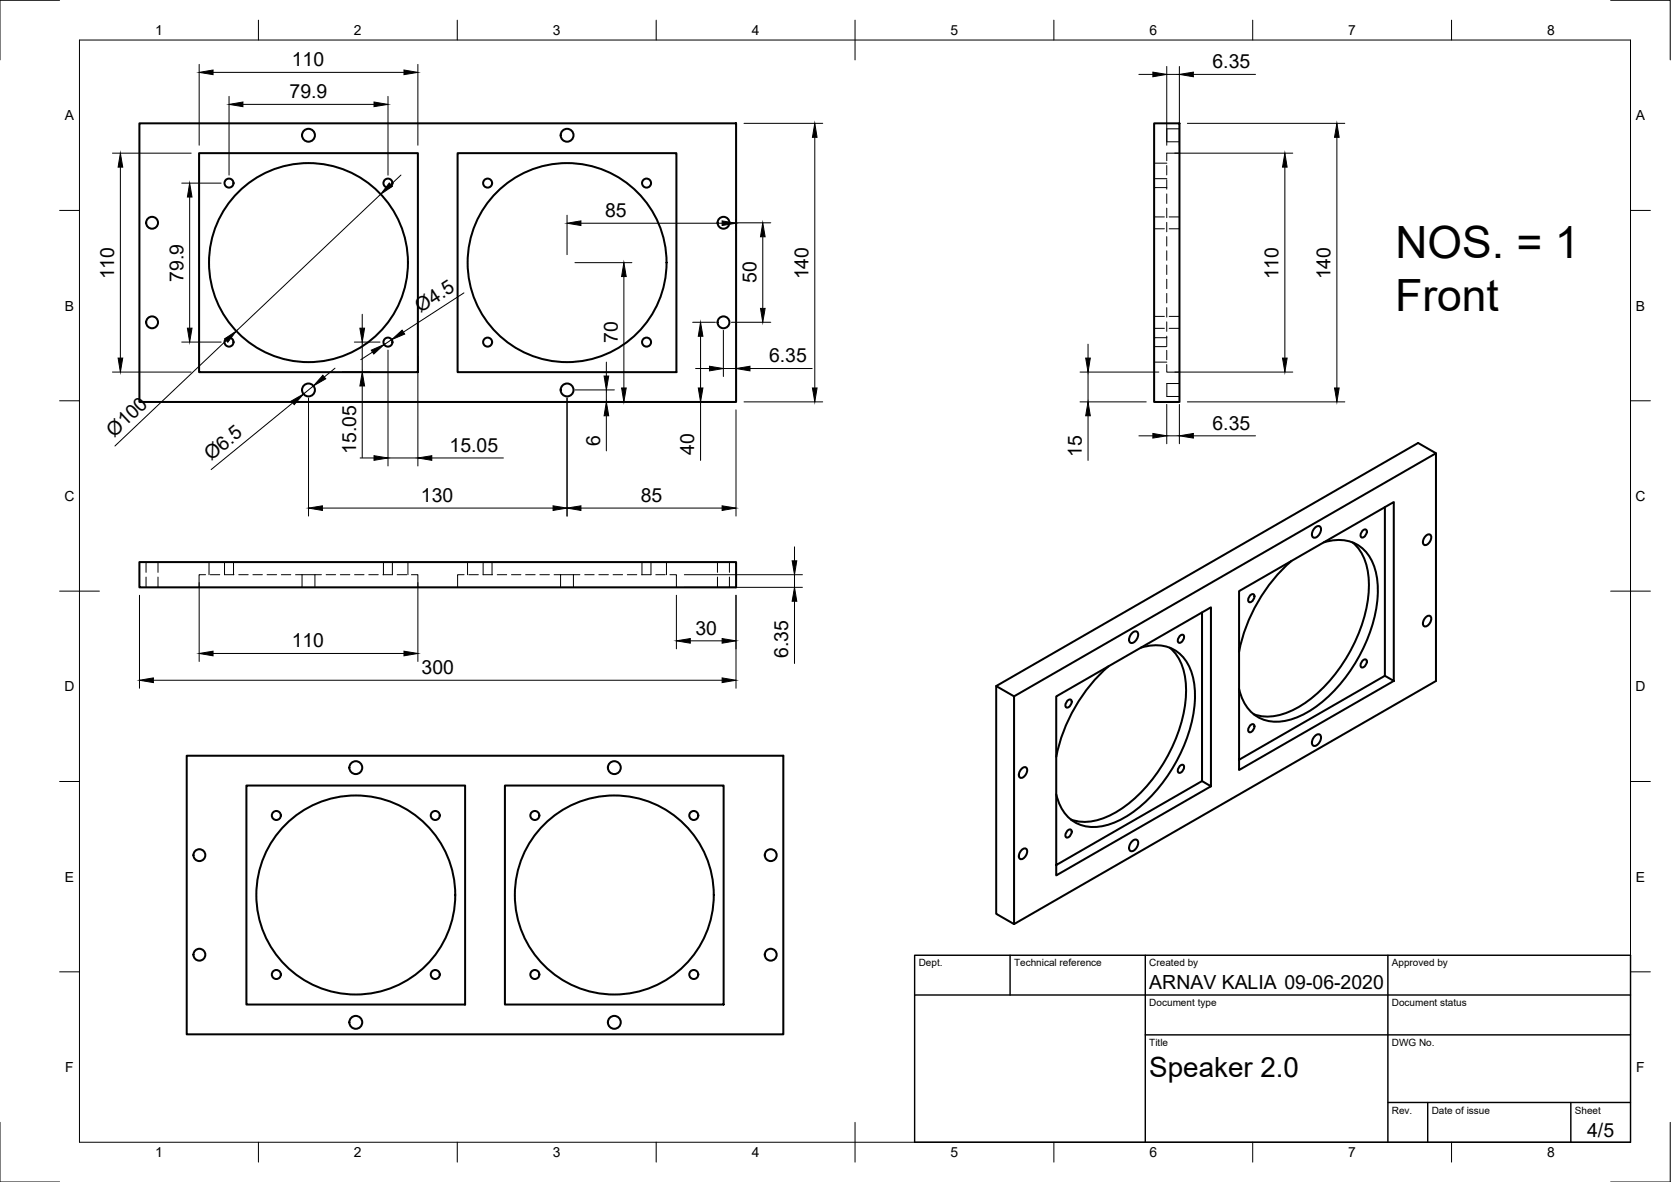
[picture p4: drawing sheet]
<svg xmlns="http://www.w3.org/2000/svg" width="420mm" height="297mm" viewBox="0 0 420 297" stroke-linecap="round" stroke-linejoin="round" font-family="sans-serif">
<!-- layer: Visible -->
<g fill="none" stroke="#000" stroke-width=".51">
<path d="M35.1 31h150v70h-150zM50.1 38.5h55v55h-55zM115.1 38.5h55v55h-55zM290.2 31h6.4v70h-6.4zM361.1 113.9v57.2l-106.1 61.1-4.5-2.6v-57.2M330.6 132.6a.84 .84 0 0 1 1.5 0 2.1 2.1 0 0 1-1.8 2.5 1.4 1.4 0 0 1 0-2.1zM332.8 136.3a9.4 9.4 0 0 1 12.5 5.3 23.4 23.4 0 0 1-.2 15.4 39.4 39.4 0 0 1-16.6 22.1 12.9 12.9 0 0 1-11.3 1.5 9.9 9.9 0 0 1-5.6-7.4M340.1 136.3a13 13 0 0 1 4.1 10 38.7 38.7 0 0 1-11.3 26.3 21.9 21.9 0 0 1-13.9 7.5l-2.6-.3-1.2-.3M342.6 133.4l.3-.3h.6a1.32 1.32 0 0 1-1.2 1.9 1.14 1.14 0 0 1 .3-1.6zM348.2 127.5v42.3M358.5 134.7a.77 .77 0 0 1 1.3 0 1.95 1.95 0 0 1-1.6 2.3 1.29 1.29 0 0 1 0-2zM35.1 141.3h150v6.3h-150z"/>
<path d="M284.7 159.1a.84 .84 0 0 1 1.4 0 2.1 2.1 0 0 1-1.7 2.5 1.4 1.4 0 0 1 0-2.2zM296.6 159.9l.3-.3 .6-.1a1.32 1.32 0 0 1-1.1 2 1.14 1.14 0 0 1 .2-1.6zM302.2 153.9v42.4M314.3 149.7l.3-.3 .6-.1a1.32 1.32 0 0 1-1.1 2 1.14 1.14 0 0 1 .2-1.6zM324.7 141a41.1 41.1 0 0 0-13.1 22.7M358.5 155.1a.77 .77 0 0 1 1.3 0 1.95 1.95 0 0 1-1.6 2.3 1.29 1.29 0 0 1 0-1.9zM255 175l106.1-61.1-4.5-2.6-106.1 61.1 4.5 2.6v57.2M268.4 176.1l.3-.2 .5-.1a1.32 1.32 0 0 1-1.1 2 1.14 1.14 0 0 1 .3-1.7zM278.8 167.4a41.1 41.1 0 0 0-13.2 22.8M286.8 162.8a9.4 9.4 0 0 1 12.5 5.3 23.4 23.4 0 0 1-.2 15.4 39.4 39.4 0 0 1-16.5 22.1 12.9 12.9 0 0 1-11.4 1.5 9.9 9.9 0 0 1-5.6-7.5M294.1 162.8a13 13 0 0 1 4.1 10 38.7 38.7 0 0 1-11.3 26.3 21.9 21.9 0 0 1-13.9 7.4l-2.6-.2-1.2-.4M342.6 166.1l.3-.3 .6-.1a1.32 1.32 0 0 1-1.2 2 1.14 1.14 0 0 1 .3-1.6z"/>
<path d="M350.5 171.1v-44.9l-38.9 22.4v44.9l38.9-22.4-2.3-1.3-36.6 21.1M46.9 189.9h150.1v70h-150.1zM62 197.4h54.9v55h-54.9zM127 197.4h54.9v55h-54.9zM256.9 193.2a.77 .77 0 0 1 1.3 0 1.95 1.95 0 0 1-1.6 2.3 1.29 1.29 0 0 1 0-2zM296.6 192.5l.3-.2 .6-.1a1.32 1.32 0 0 1-1.1 2 1.14 1.14 0 0 1 .2-1.7zM304.5 197.6v-45l-38.9 22.4v45l38.9-22.4-2.3-1.3-36.6 21.1M314.3 182.3l.3-.2 .6-.1a1.32 1.32 0 0 1-1.1 2 1.14 1.14 0 0 1 .2-1.7zM330.6 184.9a.84 .84 0 0 1 1.5 0 2.1 2.1 0 0 1-1.8 2.5 1.4 1.4 0 0 1 0-2.1zM256.9 213.6a.77 .77 0 0 1 1.3 0 1.95 1.95 0 0 1-1.6 2.3 1.29 1.29 0 0 1 0-2zM268.4 208.8l.3-.3h.5a1.32 1.32 0 0 1-1.1 1.9 1.14 1.14 0 0 1 .3-1.6zM284.7 211.4a.84 .84 0 0 1 1.4 0 2.1 2.1 0 0 1-1.7 2.5 1.4 1.4 0 0 1 0-2.1z"/>
<circle cx="77.6" cy="34" r="1.62"/>
<circle cx="142.6" cy="34" r="1.62"/>
<circle cx="38.2" cy="56" r="1.49"/>
<circle cx="57.6" cy="46" r="1.13"/>
<circle cx="97.5" cy="46" r="1.13"/>
<circle cx="122.6" cy="46" r="1.13"/>
<circle cx="162.6" cy="46" r="1.13"/>
<circle cx="181.9" cy="56" r="1.49"/>
<circle cx="77.6" cy="66" r="25"/>
<circle cx="142.6" cy="66" r="25"/>
<circle cx="38.2" cy="81" r="1.49"/>
<circle cx="57.6" cy="86" r="1.13"/>
<circle cx="77.6" cy="98" r="1.62"/>
<circle cx="97.5" cy="86" r="1.13"/>
<circle cx="122.6" cy="86" r="1.13"/>
<circle cx="142.6" cy="98" r="1.62"/>
<circle cx="162.6" cy="86" r="1.13"/>
<circle cx="181.9" cy="81" r="1.49"/>
<circle cx="89.5" cy="192.9" r="1.62"/>
<circle cx="154.5" cy="192.9" r="1.62"/>
<circle cx="50.1" cy="214.9" r="1.49"/>
<circle cx="69.5" cy="204.9" r="1.13"/>
<circle cx="109.4" cy="204.9" r="1.13"/>
<circle cx="134.5" cy="204.9" r="1.13"/>
<circle cx="174.4" cy="204.9" r="1.13"/>
<circle cx="193.8" cy="214.9" r="1.49"/>
<circle cx="50.1" cy="239.9" r="1.49"/>
<circle cx="89.5" cy="224.9" r="25"/>
<circle cx="154.5" cy="224.9" r="25"/>
<circle cx="193.8" cy="239.9" r="1.49"/>
<circle cx="69.5" cy="244.9" r="1.13"/>
<circle cx="89.5" cy="256.9" r="1.62"/>
<circle cx="109.4" cy="244.9" r="1.13"/>
<circle cx="134.5" cy="244.9" r="1.13"/>
<circle cx="154.5" cy="256.9" r="1.62"/>
<circle cx="174.4" cy="244.9" r="1.13"/>
</g>
<!-- layer: Hidden -->
<g fill="none" stroke="#000" stroke-width=".25">
<path d="M296.6 32.4h-3.2v3.2h3.2M296.6 38.5h-3.2v1.9M290.2 54.5h2.6M290.2 57.5h2.6M290.2 41h3.2M290.2 44.9h3.2M290.2 47.1h3.2M293.4 41.6v2.4M293.4 45.2v2.3M293.4 48.7v2.4M293.4 52.3v2.4M293.4 55.9v2.4"/>
<path d="M293.4 59.5v2.3M294 54.5h2.6M294 57.5h2.6M290.2 79.5h2.6M293.4 63v2.4M293.4 66.6v2.4M293.4 70.2v2.3M293.4 73.8v2.3M293.4 77.3v2.4M294 79.5h2.6M290.2 82.5h2.6M290.2 84.9h3.2"/>
<path d="M290.2 87.1h3.2M290.2 91h3.2M293.4 91.6v1.9h3.2M293.4 80.9v2.4M293.4 84.5v2.4M293.4 88v2.4M294 82.5h2.6M296.6 96.4h-3.2v3.2h3.2M36.7 141.3v2.5M36.7 145v2.6M39.7 141.3v2.5M39.7 145v2.6"/>
<path d="M51.7 144.4h-1.6v3.2M52.6 141.3v3.1M52.9 144.4h2.3M56.5 141.3v3.1h2.3M58.7 141.3v3.1M60 144.4h2.4M63.6 144.4h2.4M67.2 144.4h2.4M70.7 144.4h2.4M74.3 144.4h1.6M75.9 144.4h3.3M75.9 144.4v3.2"/>
<path d="M79.2 144.4h1.6M79.2 144.4v3.2M82 144.4h2.4M85.6 144.4h2.4M89.2 144.4h2.3M92.7 144.4h2.4M96.3 144.4h2.4M96.4 141.3v3.1M98.7 141.3v3.1M99.9 144.4h2.4M102.6 141.3v3.1M103.4 144.4h1.7v3.2"/>
<path d="M116.7 144.4h-1.6v3.2M117.6 141.3v3.1M117.9 144.4h2.4M121.5 141.3v3.1h2.3M123.7 141.3v3.1M125 144.4h2.4M128.6 144.4h2.4M132.2 144.4h2.4M135.7 144.4h2.4M139.3 144.4h1.6M140.9 144.4h3.3M140.9 144.4v3.2"/>
<path d="M144.2 144.4h1.6M144.2 144.4v3.2M147 144.4h2.4M150.6 144.4h2.4M154.2 144.4h2.3M157.7 144.4h2.4M161.4 141.3v3.1M163.7 141.3v3.1h-2.4M164.9 144.4h2.4M167.6 141.3v3.1M168.4 144.4h1.7v3.2M180.4 141.3v2.5"/>
<path d="M180.4 145v2.6M183.4 141.3v2.5M183.4 145v2.6"/>
</g>
<!-- layer: Border -->
<g fill="none" stroke="#000" stroke-width=".25">
<path d="M15 .1h-15v15M20 10.1h390v276.9h-390zM65 5.1v5M115 5.1v5M165 5.1v5M215 5.1v10M265 5.1v5M315 5.1v5M365 5.1v5M405 .1h15v15M15 52.9h5M410 52.9h5"/>
<path d="M15 100.7h5M410 100.7h5M15 148.6h10M405 148.6h10M15 196.4h5M410 196.4h5M15 244.2h5M410 244.2h5M0 282.1v14.9h15M65 287v5M115 287v5M165 287v5"/>
<path d="M215 282.1v9.9M265 287v5M315 287v5M365 287v5M420 282.1v14.9h-15"/>
</g>
<!-- layer: TitleBlock -->
<path d="M230 240.1h180v46.9h-180zM230 250h180M254 240.1v9.9M288 240.1v46.9M349 240.1v46.9M288 260.1h122M349 277.1h61M359 277.1v9.9M395 277.1v9.9" fill="none" stroke="#000" stroke-width=".36"/>
<!-- layer: Dimensions -->
<g fill="none" stroke="#000" stroke-width=".25">
<path d="M50.1 16.2v20.3M53.6 18.2h48M105.1 16.2v20.3M286.4 18.7h3.5M293.4 16.7v19.8M293.4 18.7h3.1M296.5 16.7v19.8M300.1 18.7h15.6M28.3 38.5h19.8M57.6 24.2v19.8M61.1 26.2h32.9M97.6 24.2v19.8"/>
<path d="M187.1 31h19.8M204.9 34.5v63M295.4 38.5h29.7M298.6 31h39.5M336.1 34.5v63M30.3 42v48M45.7 46h9.9M47.7 49.5v33M95.7 48.8l-36.3 34.4M100.8 44l-2.5 2.4M142.6 54.1v9.9M146.1 56.1h35.5"/>
<path d="M183.9 56h9.9M185.1 55.1v3M191.8 59.5v18M323.1 42v48M91.1 79v3.5M116.6 73.6l-15.2 9.9M144.6 66h14.3M156.9 69.5v28M28.3 93.5h19.8M45.7 86h9.9M56.9 85.6l-28 26.5M77.6 100v29.7"/>
<path d="M78.8 97l-2.5 2M84.2 92.5l-2.7 2.2M86.1 93.5h7M89.1 86h6.4M91.1 86v7.5M91.1 97v18M93.7 88.5l-3 1.9M97.6 88v29.1M98.5 85.4l-1.9 1.2M105.1 89.6v27.5M142.6 100v29.7M144.6 98h9.9"/>
<path d="M152.5 91v3.5M152.5 98v3M174.2 81h5.7M174.9 92.6h3.5M176.1 84.5v13M181.9 83v11.6M181.9 92.6h3.2M183.9 81h9.9M188.6 92.6h15.6M271.6 93.5h19.8M273.6 86.5v3.5M273.6 93.5v7.5"/>
<path d="M295.4 93.5h29.7M73.6 101.2l-20.5 16.8M90.6 115.1h3.4M97.6 115.1h7.5M108.6 115.1h18M152.3 101h2.2M152.5 104.5v8.8M155.3 101h3.6M176.1 101v14.7M176.4 101h1.8M185.1 103v26.7M187.1 101h19.8"/>
<path d="M271.6 101h16.6M273.6 104.5v11.2M286.4 109.5h3.5M293.4 101.6v9.9M293.4 109.5h3.1M296.5 101.6v9.9M298.6 101h39.5M300.1 109.5h15.6M81.1 127.7h58M146.1 127.7h35.5M199.8 137.4v3.5M35.1 149.6v23.4"/>
<path d="M50.1 146.4v19.8M105.1 146.4v19.8M170.1 149.6v13.5M172.1 144.4h29.7M172.1 147.6h29.7M185.1 149.6v23.4M199.8 144.4v3.2M199.8 151.1v15.6M38.6 170.9h143M53.6 164.2h48M173.6 161h8"/>
</g>
<g fill="#000" stroke="#000" stroke-width=".25">
<path d="M50.1 18.2l3.5-.6v1.2zM101.6 17.6l3.5 .6-3.5 .6zM289.9 18.1l3.5 .6-3.5 .6zM296.5 18.7l3.6-.6v1.2zM57.6 26.2l3.5-.6v1.2zM94 25.6l3.6 .6-3.6 .6zM204.9 31l.5 3.5h-1.1zM336.1 31l.6 3.5h-1.1zM30.3 38.5l.6 3.5h-1.2zM47.7 46l.6 3.5h-1.2zM97.9 46l.8 .8-3 2zM142.6 56.1l3.5-.6v1.2z"/>
<path d="M181.6 55.5l3.5 .6-3.5 .6zM191.8 56l.6 3.5h-1.2zM323.1 38.5l.5 3.5h-1.1zM156.9 66l.6 3.5h-1.2zM191.2 77.5h1.2l-.6 3.5zM29.7 90h1.2l-.6 3.5zM47.1 82.5h1.2l-.6 3.5zM56.5 85.2l2.9-2-2.1 2.8zM81.2 94.3l.7 .9-3.1 1.8zM90.5 82.5h1.2l-.6 3.5zM91.1 93.5l.6 3.5h-1.2zM93.3 88l3.3-1.4-2.6 2.4z"/>
<path d="M98.5 85.4l2.6-2.4 .6 1zM151.9 94.5h1.2l-.6 3.5zM156.3 97.5h1.2l-.6 3.5zM176.1 81l.6 3.5h-1.1zM175.6 97.5h1.1l-.6 3.5zM178.4 92l3.5 .6-3.5 .6zM185.1 92.6l3.5-.6v1.2zM204.3 97.5h1.1l-.5 3.5zM273 90h1.2l-.6 3.5zM322.5 90h1.1l-.5 3.5zM335.6 97.5h1.1l-.6 3.5zM73.2 100.8l3.1-1.8-2.3 2.7z"/>
<path d="M94 114.5l3.6 .6-3.6 .6zM105.1 115.1l3.5-.6v1.2zM152.5 101l.6 3.5h-1.2zM273.6 101l.6 3.5h-1.2zM289.9 108.9l3.5 .6-3.5 .6zM296.5 109.5l3.6-.6v1.2zM77.6 127.7l3.5-.6v1.2zM139.1 127.1l3.5 .6-3.5 .6zM142.6 127.7l3.5-.6v1.2zM181.6 127.1l3.5 .6-3.5 .6zM199.2 140.9h1.1l-.5 3.5zM199.8 147.6l.5 3.5h-1.1z"/>
<path d="M35.1 170.9l3.5-.5v1.1zM50.1 164.2l3.5-.6v1.2zM101.6 163.6l3.5 .6-3.5 .6zM170.1 161l3.5-.5v1.1zM181.6 170.4l3.5 .5-3.5 .6zM181.6 160.5l3.5 .5-3.5 .6z"/>
</g>
<g font-size="11.2">
<text x="350.9" y="64.8">NOS. = 1</text>
<text x="350.8" y="78.2">Front</text>
</g>
<text font-size="7" x="289" y="270.6">Speaker 2.0</text>
<g font-size="4.9">
<text x="73.4" y="16.6">110</text>
<text x="304.9" y="17.1">6.35</text>
<text x="72.8" y="24.7">79.9</text>
<text x="152.1" y="54.5">85</text>
<text x="28.7" y="70.2" transform="rotate(-90 28.7 70.2)">110</text>
<text x="46.1" y="70.8" transform="rotate(-90 46.1 70.8)">79.9</text>
<text x="190.2" y="71.2" transform="rotate(-90 190.2 71.2)">50</text>
<text x="203.3" y="70.2" transform="rotate(-90 203.3 70.2)">140</text>
<text x="321.5" y="70.2" transform="rotate(-90 321.5 70.2)">110</text>
<text x="334.6" y="70.2" transform="rotate(-90 334.6 70.2)">140</text>
<text x="105.8" y="78.7" transform="rotate(-33 105.8 78.7)">Ø4.5</text>
<text x="155.3" y="86.2" transform="rotate(-90 155.3 86.2)">70</text>
<text x="193.4" y="91">6.35</text>
<text x="304.9" y="108">6.35</text>
<text x="28.7" y="110" transform="rotate(-43 28.7 110)">Ø100</text>
<text x="113" y="113.5">15.05</text>
<text x="150.9" y="112" transform="rotate(-90 150.9 112)">6</text>
<text x="53.1" y="115.9" transform="rotate(-39 53.1 115.9)">Ø6.5</text>
<text x="89.5" y="114" transform="rotate(-90 89.5 114)">15.05</text>
<text x="174.6" y="114.3" transform="rotate(-90 174.6 114.3)">40</text>
<text x="272" y="114.7" transform="rotate(-90 272 114.7)">15</text>
<text x="105.8" y="126.1">130</text>
<text x="161.1" y="126.1">85</text>
<text x="174.9" y="159.5">30</text>
<text x="73.3" y="162.7">110</text>
<text x="198.2" y="165.4" transform="rotate(-90 198.2 165.4)">6.35</text>
<text x="106" y="169.4">300</text>
<text x="289" y="248.5">ARNAV KALIA 09-06-2020</text>
<text x="399.1" y="285.7">4/5</text>
</g>
<g font-size="3.5">
<text x="39" y="8.8">1</text>
<text x="89" y="8.8">2</text>
<text x="139" y="8.8">3</text>
<text x="189" y="8.8">4</text>
<text x="239" y="8.8">5</text>
<text x="289" y="8.8">6</text>
<text x="339" y="8.8">7</text>
<text x="389" y="8.8">8</text>
<text x="16.3" y="30.2">A</text>
<text x="411.3" y="30.2">A</text>
<text x="16.3" y="78">B</text>
<text x="411.3" y="78">B</text>
<text x="16.2" y="125.9">C</text>
<text x="411.2" y="125.9">C</text>
<text x="16.2" y="173.7">D</text>
<text x="411.2" y="173.7">D</text>
<text x="16.3" y="221.6">E</text>
<text x="411.3" y="221.6">E</text>
<text x="16.4" y="269.4">F</text>
<text x="411.4" y="269.4">F</text>
<text x="39" y="290.8">1</text>
<text x="89" y="290.8">2</text>
<text x="139" y="290.8">3</text>
<text x="189" y="290.8">4</text>
<text x="239" y="290.8">5</text>
<text x="289" y="290.8">6</text>
<text x="339" y="290.8">7</text>
<text x="389" y="290.8">8</text>
</g>
<g font-size="2.5">
<text x="231" y="242.9">Dept.</text>
<text x="255" y="242.9">Technical reference</text>
<text x="289" y="242.9">Created by</text>
<text x="350" y="242.9">Approved by</text>
<text x="289" y="252.8">Document type</text>
<text x="350" y="252.8">Document status</text>
<text x="289" y="262.9">Title</text>
<text x="350" y="262.9">DWG No.</text>
<text x="350" y="279.9">Rev.</text>
<text x="360" y="279.9">Date of issue</text>
<text x="396" y="279.9">Sheet</text>
</g>
</svg>
